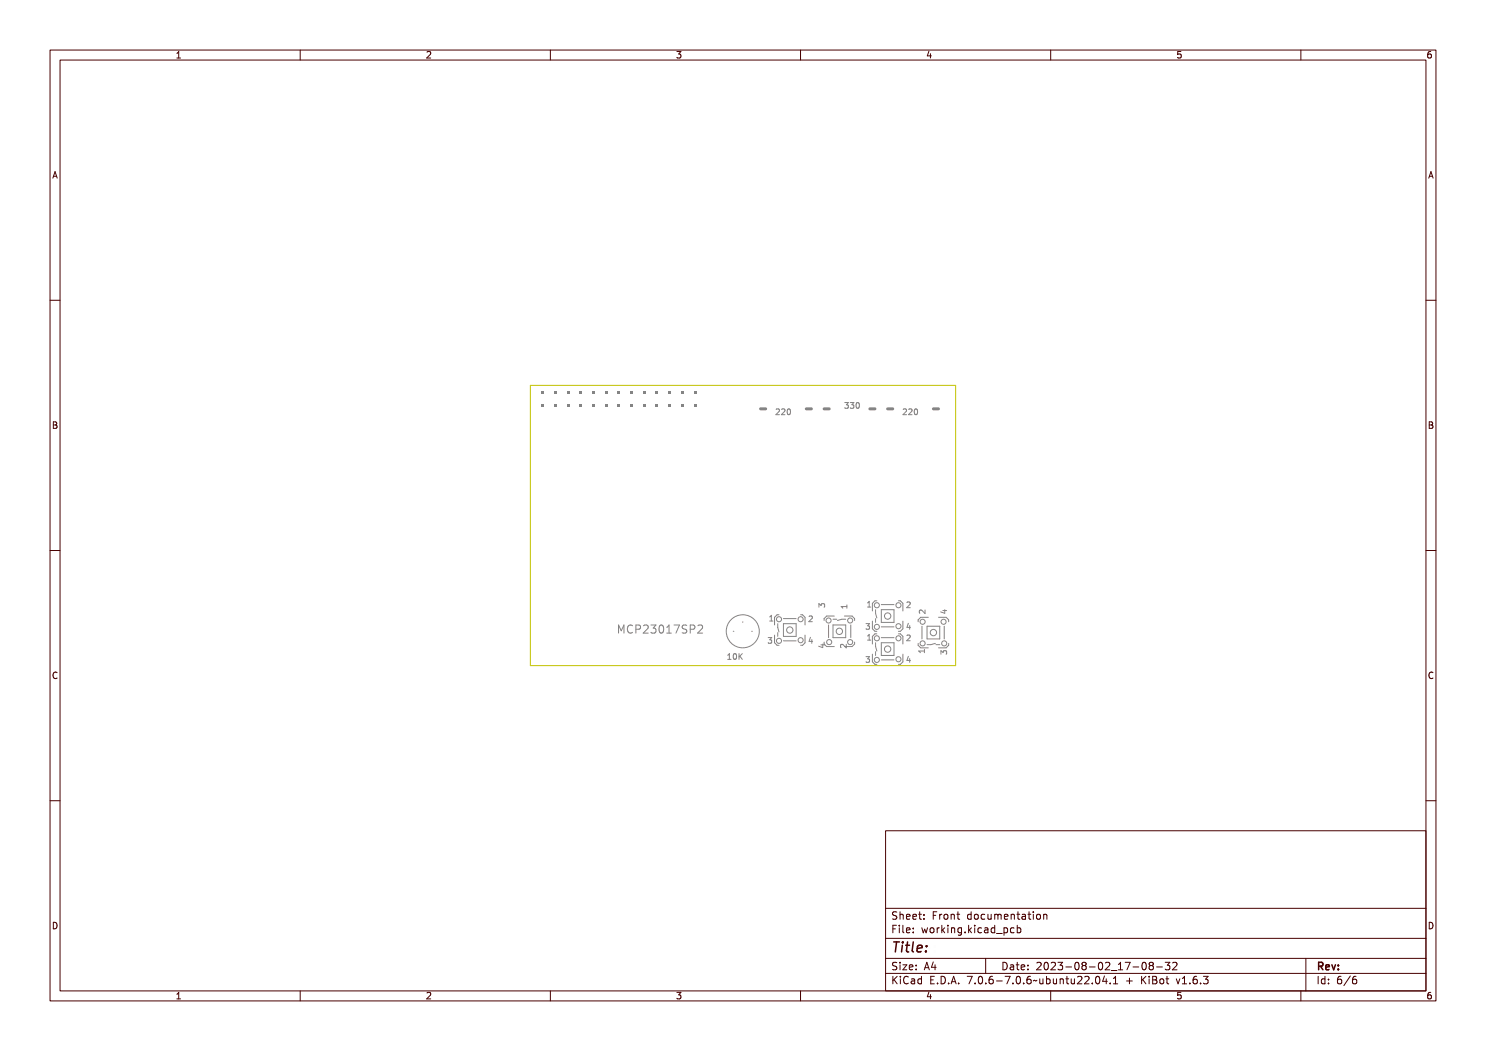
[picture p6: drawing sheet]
<svg xmlns="http://www.w3.org/2000/svg" width="297mm" height="210mm" viewBox="0 0 297 210" stroke-linecap="round" stroke-linejoin="round" font-family="sans-serif">
<g fill="none" stroke="#848484" stroke-width=".2">
<path d="M155 81.8a.41 .41 0 0 1 .6 .1 .41 .41 0 0 1-.2 .6l-.3 .3h.5v.1h-.7l.4-.5a.28 .28 0 0 0 .1-.5 .28 .28 0 0 0-.4 .1zM155.9 81.8a.41 .41 0 0 1 .6 .1 .41 .41 0 0 1-.2 .6l-.3 .3h.6v.1h-.7l.4-.5a.28 .28 0 0 0 0-.5 .28 .28 0 0 0-.4 .1zM156.9 81.9a.44 .44 0 0 1 .6 0 .44 .44 0 0 1 0 .6 .39 .39 0 0 1-.5 .4 .39 .39 0 0 1-.2-.6zM157.1 81.9a.46 .46 0 0 1 .3 .4 .46 .46 0 0 1-.3 .5l-.2-.5zM169.4 80.5a.34 .34 0 0 1 .5 0 .34 .34 0 0 1 0 .5 .35 .35 0 0 1 0 .6 .35 .35 0 0 1-.5-.1 .27 .27 0 0 0 .3 .1 .27 .27 0 0 0 .2-.3 .27 .27 0 0 0-.3-.2v-.1a.22 .22 0 0 0 .3-.1 .22 .22 0 0 0-.1-.3 .22 .22 0 0 0-.3 .1zM170.3 80.5a.34 .34 0 0 1 .6 0 .34 .34 0 0 1-.1 .5 .35 .35 0 0 1 .1 .6 .35 .35 0 0 1-.6-.1 .27 .27 0 0 0 .3 .1 .27 .27 0 0 0 .2-.3 .27 .27 0 0 0-.3-.2v-.1a.22 .22 0 0 0 .3-.1 .22 .22 0 0 0-.1-.3 .22 .22 0 0 0-.3 .1zM171.3 80.6a.44 .44 0 0 1 .6 .1 .44 .44 0 0 1 0 .6 .39 .39 0 0 1-.4 .4 .39 .39 0 0 1-.3-.6zM171.5 80.6a.46 .46 0 0 1 .3 .5 .46 .46 0 0 1-.3 .4l-.1-.4zM180.4 81.8a.41 .41 0 0 1 .6 .1 .41 .41 0 0 1-.2 .6l-.3 .3h.5v.1h-.7l.4-.5a.28 .28 0 0 0 .1-.5 .28 .28 0 0 0-.4 .1zM181.3 81.8a.41 .41 0 0 1 .6 .1 .41 .41 0 0 1-.2 .6l-.3 .3h.6v.1h-.7l.4-.5a.28 .28 0 0 0 0-.5 .28 .28 0 0 0-.4 .1zM182.3 81.9a.44 .44 0 0 1 .6 0 .44 .44 0 0 1 0 .6 .39 .39 0 0 1-.5 .4 .39 .39 0 0 1-.2-.6zM182.5 81.9a.46 .46 0 0 1 .3 .4 .46 .46 0 0 1-.3 .5l-.2-.5z"/>
<path d="M123.6 126.5v-1.6l.6 1.1 .5-1.1v1.6M125.9 124.9a.87 .87 0 0 0-.5 .8 .87 .87 0 0 0 .5 .8M126.6 125h.3l.3 .8 .3-.8h.3v1.6h-.2v-1.4l-.3 .8h-.2l-.3-.8v1.4h-.2zM128.2 125.2a.44 .44 0 0 1 .4-.2 .44 .44 0 0 1 .4 .3 .47 .47 0 0 0-.6-.1 .47 .47 0 0 0-.2 .6 .47 .47 0 0 0 .2 .6 .47 .47 0 0 0 .6-.1 .46 .46 0 0 1-.5 .3 .46 .46 0 0 1-.4-.4l-.1-.6zM129.4 125a.8 .8 0 0 1 .9 .3 .54 .54 0 0 1-.1 .6 .54 .54 0 0 1-.6 0v.7h-.2zM129.6 125.2h.2a.3 .3 0 0 1 .3 .3 .3 .3 0 0 1-.3 .3h-.2zM130.6 125.1a.57 .57 0 0 1 .9 .1 .57 .57 0 0 1-.3 .8l-.4 .4h.8v.2h-1l.4-.6a.46 .46 0 0 0 .3-.4 .46 .46 0 0 0-.3-.4l-.4 .1zM131.9 125a.5 .5 0 0 1 .7 0 .5 .5 0 0 1 .1 .7h-.1a.51 .51 0 0 1 .2 .8 .51 .51 0 0 1-.8 .1l-.1-.3a.38 .38 0 0 0 .6 .1 .38 .38 0 0 0 0-.6h-.3v-.2h.1a.28 .28 0 0 0 .3-.3 .28 .28 0 0 0-.4-.1h-.3zM133.4 125.1a.56 .56 0 0 1 .7 0 .56 .56 0 0 1 .1 .7 .57 .57 0 0 1-.5 .8 .57 .57 0 0 1-.5-.8zM133.6 125.2a.62 .62 0 0 1 .4 1l-.2 .2a.62 .62 0 0 1-.4-1zM134.6 125.1l.6-.1v1.4h.3v.2h-.9v-.2h.4v-1.2l-.4 .1zM135.8 125h1l-.6 1.6h-.2l.5-1.4h-.7z"/>
<path d="M137.2 125.1l.6-.1 .2 .1v.2a.34 .34 0 0 0-.5-.2 .34 .34 0 0 0-.1 .5 .54 .54 0 0 1 .7 .7 .54 .54 0 0 1-.9 .3l-.1-.3a.37 .37 0 0 0 .5 .2 .37 .37 0 0 0 .1-.6 .51 .51 0 0 1-.5-.2 .51 .51 0 0 1 0-.6zM138.5 125a.8 .8 0 0 1 .9 .3 .54 .54 0 0 1-.1 .6 .54 .54 0 0 1-.6 0v.7h-.2zM138.7 125.2h.2a.3 .3 0 0 1 .3 .3 .3 .3 0 0 1-.3 .3h-.2zM139.7 125.1a.57 .57 0 0 1 .9 .1 .57 .57 0 0 1-.3 .8l-.4 .4h.8v.2h-1l.3-.6a.46 .46 0 0 0 .4-.4 .46 .46 0 0 0-.3-.4l-.4 .1zM145.3 130.7h.4v1h.3v.1h-.6v-.1h.2v-.9l-.3 .1zM146.3 130.8a.44 .44 0 0 1 .6 0 .44 .44 0 0 1 0 .6 .39 .39 0 0 1-.5 .4 .39 .39 0 0 1-.2-.6zM146.5 130.8a.46 .46 0 0 1 .3 .4 .46 .46 0 0 1-.3 .5l-.2-.5zM147.1 130.7h.2v.5l.4-.5h.2l-.4 .4 .4 .7h-.2l-.3-.6-.1 .6h-.2zM163.7 121.3v-.7l.4 .4 .1-.3h.5l.1 .1-.1 .5M163.9 129h.7l.1-.1v.1h.3v.2h-.3v.4h-.1l-.7-.4zM163.9 120.9l.3-.1 .2 .2a.34 .34 0 0 1 .5-.1 .34 .34 0 0 1-.1 .6v-.1a.26 .26 0 0 0 .1-.3 .26 .26 0 0 0-.3-.1 .26 .26 0 0 0-.2 .3l-.1-.1a.22 .22 0 0 0-.3-.2 .22 .22 0 0 0 0 .4h-.1zM164 129.2h.6v.3z"/>
<path d="M164.1 128.9h.7M164.4 128.7v.7l-.8-.3M164.7 128.3v.4l.5 .5h1.5M165.6 124.9v2.5M166.5 123.7h.8M166.5 124.9h2.5v2.5h-2.5zM166.7 123.1h-1.5l-.5 .5v.4M168.2 129a.71 .71 0 0 1 1 .4v-.5h.1v.7l-.6-.4a.27 .27 0 0 0-.4 0 .27 .27 0 0 0 .1 .4l-.2-.2zM168.3 121.2h1v-.2h.1v.6h-.1v-.2h-.9l.1 .2h-.1zM168.8 123.1h1.5l.5 .5v.4M169 123.7h-.7l-.9 .3M169.1 128.7v.8l-.8-.8-.3 .3 .1 .4"/>
<path d="M169.3 120.9v.6M169.3 121.2h-1.2l.3 .3M170 124.9v2.5M170.8 128.3v.4l-.5 .5h-1.5"/>
<circle cx="157.1" cy="82.3" r=".1"/>
<circle cx="171.6" cy="81.1" r=".1"/>
<circle cx="182.5" cy="82.3" r=".1"/>
<circle cx="133.7" cy="125.8" r=".14"/>
<circle cx="146.5" cy="131.2" r=".1"/>
<circle cx="165.6" cy="124" r=".51"/>
<circle cx="165.7" cy="128.3" r=".51"/>
<circle cx="167.8" cy="126.1" r=".64"/>
<circle cx="169.9" cy="128.3" r=".51"/>
<circle cx="169.9" cy="124" r=".51"/>
</g>
<path d="M177.4 81.7h1M186.6 81.7h1" fill="none" stroke="#848484" stroke-width=".61"/>
<g fill="#848484">
<path d="M108.2 80.7h.5v.5h-.5z" fill-rule="evenodd"/>
<path d="M110.7 80.7h.5v.5h-.5z" fill-rule="evenodd"/>
<path d="M113.3 80.7h.5v.5h-.5z" fill-rule="evenodd"/>
<path d="M115.8 80.7h.5v.5h-.5z" fill-rule="evenodd"/>
<path d="M118.4 80.7h.5v.5h-.5z" fill-rule="evenodd"/>
<path d="M120.9 80.7h.5v.5h-.5z" fill-rule="evenodd"/>
<path d="M123.4 80.7h.5v.5h-.5z" fill-rule="evenodd"/>
<path d="M126 80.7h.5v.5h-.5z" fill-rule="evenodd"/>
<path d="M128.5 80.7h.5v.5h-.5z" fill-rule="evenodd"/>
<path d="M131.1 80.7h.5v.5h-.5z" fill-rule="evenodd"/>
<path d="M133.6 80.7h.5v.5h-.5z" fill-rule="evenodd"/>
<path d="M136.1 80.7h.5v.5h-.5z" fill-rule="evenodd"/>
<path d="M138.7 80.7h.5v.5h-.5z" fill-rule="evenodd"/>
<path d="M108.2 78.1h.5v.5h-.5z" fill-rule="evenodd"/>
<path d="M110.7 78.1h.5v.5h-.5z" fill-rule="evenodd"/>
<path d="M113.3 78.1h.5v.5h-.5z" fill-rule="evenodd"/>
<path d="M115.8 78.1h.5v.5h-.5z" fill-rule="evenodd"/>
<path d="M118.4 78.1h.5v.5h-.5z" fill-rule="evenodd"/>
<path d="M120.9 78.1h.5v.5h-.5z" fill-rule="evenodd"/>
<path d="M123.4 78.1h.5v.5h-.5z" fill-rule="evenodd"/>
<path d="M126 78.1h.5v.5h-.5z" fill-rule="evenodd"/>
<path d="M128.5 78.1h.5v.5h-.5z" fill-rule="evenodd"/>
<path d="M131.1 78.1h.5v.5h-.5z" fill-rule="evenodd"/>
<path d="M133.6 78.1h.5v.5h-.5z" fill-rule="evenodd"/>
<path d="M136.1 78.1h.5v.5h-.5z" fill-rule="evenodd"/>
<path d="M138.7 78.1h.5v.5h-.5z" fill-rule="evenodd"/>
</g>
<g fill="none" stroke="#848484" stroke-width=".2">
<path d="M146.6 126.1h.1M148.5 124.2v.2M150.2 126.1h.2M154.8 126.9v1.5l.5 .5h.4M155.4 124.6v.8l.3 .9M155.4 126.4v.8M155.7 122.8h-.4l-.5 .6v1.5M156.6 124.6h2.5v2.6h-2.5zM156.6 128.1h2.5M156.6 123.6h2.5M160 122.8h.4l.5 .6v1.5M160.9 126.9v1.5l-.5 .5h-.4"/>
<path d="M174.4 124.1v1.5l.5 .5h.4M174.4 130.7v1.5l.5 .5h.4M175 121.8v.8l.3 .9M175 123.6v.8M175 128.4v.8l.3 .9M175 130.2v.8M175.3 120h-.4l-.5 .6v1.5M175.3 126.7h-.4l-.5 .5v1.5M176.1 121.8h2.6v2.6h-2.6zM176.1 128.4h2.6v2.6h-2.6zM176.1 131.9h2.6M176.1 127.4h2.6"/>
<path d="M176.1 125.3h2.6M176.1 120.8h2.6M179.6 126.7h.4l.5 .5v1.5M179.6 120h.4l.5 .6v1.5M180.5 124.1v1.5l-.5 .5h-.4M180.5 130.7v1.5l-.5 .5h-.4M183.5 128.6v.3l.5 .5h1.5M184.3 125.1v2.6M185.3 125.1h2.5v2.6h-2.5zM185.5 123.4h-1.5l-.5 .5v.3M186.9 128.6l-.9 .2h-.7M187.1 128.8h.7"/>
<path d="M187.6 123.4h1.5l.5 .5v.3M188.7 125.1v2.6M189.6 128.6v.3l-.5 .5h-1.5"/>
<circle cx="148.5" cy="126.1" r="3.3"/>
<circle cx="155.7" cy="123.7" r=".51"/>
<circle cx="155.7" cy="128.1" r=".51"/>
<circle cx="157.9" cy="125.9" r=".64"/>
<circle cx="160" cy="123.7" r=".51"/>
<circle cx="160" cy="127.9" r=".51"/>
<circle cx="175.3" cy="125.3" r=".51"/>
<circle cx="175.3" cy="127.5" r=".51"/>
<circle cx="175.3" cy="131.9" r=".51"/>
<circle cx="175.3" cy="120.9" r=".51"/>
<circle cx="177.4" cy="123.1" r=".63"/>
<circle cx="177.4" cy="129.7" r=".63"/>
<circle cx="179.6" cy="131.7" r=".51"/>
<circle cx="179.6" cy="127.5" r=".51"/>
<circle cx="179.6" cy="125.1" r=".51"/>
<circle cx="179.6" cy="120.9" r=".51"/>
<circle cx="184.4" cy="128.6" r=".51"/>
<circle cx="184.4" cy="124.2" r=".51"/>
<circle cx="186.6" cy="126.4" r=".63"/>
<circle cx="188.6" cy="124.2" r=".51"/>
<circle cx="188.7" cy="128.6" r=".51"/>
</g>
<path d="M152 81.7h1M161.2 81.7h1M164.7 81.7h1M173.9 81.7h1" fill="none" stroke="#848484" stroke-width=".61"/>
<path d="M106 77h85v56h-85z" fill="none" stroke="#c2c200" stroke-width=".2"/>
<g fill="none" stroke="#480000" stroke-width=".2">
<path d="M10 10h277v190h-277zM12 12h273v186h-273zM60 10v2M110 10v2M160 10v2M210 10v2M260 10v2M10 60h2M285 60h2M10 110h2M285 110h2M10 160h2"/>
<path d="M285 160h2M177 166h108v32h-108zM60 198v2M110 198v2M160 198v2M177 181.5h108M177 187.5h108M177 191.5h108M177 194.5h108M178.1 195.2h.2v.6l.6-.6h.3l-.6 .6 .6 .8h-.2l-.5-.7-.2 .2v.5h-.2zM178.2 185h.9v.2h-.7v.4h.6v.2h-.6v.7h-.2zM178.3 182.4l.5-.1h.2v.2a.31 .31 0 0 0-.5-.1 .31 .31 0 0 0 0 .5 .5 .5 0 0 1 .6 .6 .5 .5 0 0 1-.8 .2l-.1-.2a.34 .34 0 0 0 .4 .1 .34 .34 0 0 0 .1-.5 .47 .47 0 0 1-.5-.2 .47 .47 0 0 1 .1-.5z"/>
<path d="M178.3 192.5l.5-.1h.2v.2a.31 .31 0 0 0-.5-.1 .31 .31 0 0 0 0 .5 .5 .5 0 0 1 .6 .6 .5 .5 0 0 1-.8 .2l-.1-.2a.34 .34 0 0 0 .4 .1 .34 .34 0 0 0 .1-.5 .47 .47 0 0 1-.5-.2 .47 .47 0 0 1 .1-.5zM179.4 182.2h.2v.6a.35 .35 0 0 1 .4-.1 .35 .35 0 0 1 .2 .4v.6h-.2v-.8h-.4v.8h-.2zM179.5 185.4h.4v.9h.4v.2h-.9v-.2h.3v-.8h-.2zM179.5 192.8h.4v.9h.4v.1h-.9v-.1h.3v-.8h-.2zM179.5 195.6h.4v.9h.4v.1h-.9v-.1h.3v-.8h-.2zM179.7 184.9h.2v.3h-.2zM179.7 192.3h.2v.3h-.2zM179.7 195.1h.2v.3h-.2zM180.6 184.9h.4v1.3l.4 .1v.2l-.5-.2v-1.2h-.3zM180.6 192.8h.8l-.6 .9h.6v.1h-.8l.6-.9h-.6zM180.7 182.8l.1-.1a.49 .49 0 0 1 .5 0 .49 .49 0 0 1 .2 .5h-.8a.42 .42 0 0 0 .3 .4 .42 .42 0 0 0 .4-.1 .47 .47 0 0 1-.4 .3 .47 .47 0 0 1-.4-.3zM180.7 195.4a.4 .4 0 0 1 .4-.3 .4 .4 0 0 1 .4 .3 .56 .56 0 0 0-.8 .4 .56 .56 0 0 0 .5 .7l.3-.1a.43 .43 0 0 1-.5 .3 .43 .43 0 0 1-.4-.4v-.6z"/>
<path d="M180.8 182.9l.4-.1 .1 .3h-.6zM181.8 195.6l.3-.1a.43 .43 0 0 1 .5 .5v.6h-.1v-.1a.38 .38 0 0 1-.5 .2 .38 .38 0 0 1-.2-.5 .38 .38 0 0 1 .4-.2h.3a.35 .35 0 0 0-.3-.4 .35 .35 0 0 0-.4 .2zM181.9 182.8l.1-.1a.49 .49 0 0 1 .5 0 .49 .49 0 0 1 .2 .5h-.8a.42 .42 0 0 0 .3 .4 .42 .42 0 0 0 .5-.1 .47 .47 0 0 1-.5 .3 .47 .47 0 0 1-.4-.3zM181.9 185.5l.1-.1a.49 .49 0 0 1 .5 0 .49 .49 0 0 1 .2 .5h-.8a.42 .42 0 0 0 .3 .4 .42 .42 0 0 0 .5-.1 .47 .47 0 0 1-.5 .3 .47 .47 0 0 1-.4-.3zM181.9 192.9l.1-.1a.49 .49 0 0 1 .5 0 .49 .49 0 0 1 .2 .5h-.8a.42 .42 0 0 0 .3 .4 .42 .42 0 0 0 .5-.1 .47 .47 0 0 1-.5 .3 .47 .47 0 0 1-.4-.3zM182 196.2l.5-.1a.31 .31 0 0 1-.2 .4 .31 .31 0 0 1-.4-.1zM182 182.9l.4-.1 .1 .3h-.6zM182 185.6l.4-.1 .1 .3h-.6zM182 193l.4-.1 .1 .3h-.6zM183 195.7l.4-.2 .2 .2v-.6h.2v1.5h-.2v-.1a.42 .42 0 0 1-.5 .1 .42 .42 0 0 1-.2-.5zM183.2 195.8l.1-.1a.4 .4 0 0 1 .3 .4 .4 .4 0 0 1-.3 .4l-.2-.2zM183.2 182.3h.2v.4h.4v.1h-.4v.7l.4 .1v.1h-.4l-.1-.1-.1-.8h-.3v-.1h.3z"/>
<path d="M183.3 185.4h.2v.3h-.2zM183.3 186.2h.2v.3h-.2zM183.3 192.8h.2v.3h-.2zM183.3 193.6h.2v.2h-.2zM184.5 182.7h.2v.3h-.2zM184.5 183.5h.2v.2h-.2zM185.2 185.4h.2l.2 .8 .1-.5h.2l.2 .5 .1-.8h.2l-.2 1.1h-.2l-.2-.7-.2 .7h-.1zM185.4 195.2h.9v.2h-.7v.4h.6v.2h-.6v.5h.7v.1h-.9zM185.7 192.4h.2l.5 1.4h-.2l-.1-.3h-.5l-.1 .3h-.2zM185.8 192.6l.2 .7h-.4zM186.6 182.3h.9v.2h-.7v.4h.6v.2h-.6v.6h-.2zM186.8 185.6l.1-.1a.39 .39 0 0 1 .4 .4 .39 .39 0 0 1-.4 .4l-.1-.2z"/>
<path d="M186.9 196.4h.2v.2h-.2zM187.1 192.4h.2v.9h.2v.2h-.2v.3h-.2v-.3h-.6zM187.1 192.6v.7h-.4zM187.8 195.2a.76 .76 0 0 1 .9 .7 .76 .76 0 0 1-.9 .7zM188 195.4a.57 .57 0 0 1 .5 .5 .57 .57 0 0 1-.5 .6zM188 182.7h.2v.2v-.1a.29 .29 0 0 1 .3-.2 .29 .29 0 0 1 .3 .3 .37 .37 0 0 0-.5-.1 .37 .37 0 0 0-.1 .4v.5h-.2zM188 185.4h.2v.2v-.1a.29 .29 0 0 1 .3-.2 .29 .29 0 0 1 .3 .3 .37 .37 0 0 0-.5-.1 .37 .37 0 0 0-.1 .4v.6h-.2zM189.1 184.9h.1v.9l.5-.4h.2l-.4 .4 .5 .7h-.2l-.4-.6-.2 .1v.5h-.1zM189.2 182.9l.1-.1a.39 .39 0 0 1 .4 .4 .39 .39 0 0 1-.4 .4l-.1-.2zM189.3 196.4h.3v.2h-.3zM190.2 182.7h.2v.1a.35 .35 0 0 1 .4-.1 .35 .35 0 0 1 .3 .4v.6h-.2l-.1-.8h-.3l-.1 .8h-.2zM190.3 185.4h.4v.9h.4v.2h-.9v-.2h.4v-.8h-.3z"/>
<path d="M190.5 195.2h.3l.4 1.4h-.2l-.1-.3h-.5l-.1 .3h-.2zM190.6 184.9h.1v.3h-.1zM190.6 195.4l.2 .7h-.4zM191.4 185.4h.2v.1a.35 .35 0 0 1 .4-.1 .35 .35 0 0 1 .3 .4v.7h-.2l-.1-.9h-.3l-.1 .9h-.2zM191.7 182.3h.1v.4h.4v.1h-.4v.7l.4 .1v.1h-.4l-.1-.1v-.8h-.3v-.1h.3zM191.7 196.4h.3v.2h-.3zM192.7 185.5l.3-.2 .3 .2v-.1h.2v1a.53 .53 0 0 1-.8 .4v-.2a.36 .36 0 0 0 .4 .1 .36 .36 0 0 0 .2-.4l-.1 .1a.53 .53 0 0 1-.7-.3 .53 .53 0 0 1 .2-.6zM192.8 185.6l.1-.1a.39 .39 0 0 1 .4 .4 .39 .39 0 0 1-.4 .4l-.1-.2zM193.8 195.2h.9l-.5 1.4h-.2l.5-1.2h-.7zM193.9 182.8l.3-.2 .3 .2v-.6h.2v1.5h-.2v-.1a.42 .42 0 0 1-.6 .1 .42 .42 0 0 1-.1-.5zM194.1 182.8a.4 .4 0 0 1 .4 .4 .4 .4 0 0 1-.4 .4l-.2-.4zM194.1 186.2h.3v.3h-.3z"/>
<path d="M195.1 184.9h.2v.9l.4-.4h.3l-.5 .4 .5 .7h-.2l-.4-.6-.1 .1v.5h-.2zM195.2 182.9l.1-.1a.39 .39 0 0 1 .4 .4 .39 .39 0 0 1-.4 .4l-.1-.2zM195.3 196.4h.3v.2h-.3zM196.3 185.4h.5v.9h.3v.2h-.9v-.2h.4v-.8h-.3zM196.3 195.4a.57 .57 0 0 1 .7 0 .57 .57 0 0 1 .1 .8 .5 .5 0 0 1-.6 .5 .5 .5 0 0 1-.3-.8zM196.4 182.8a.39 .39 0 0 1 .4-.2 .39 .39 0 0 1 .3 .3 .4 .4 0 0 0-.6 0 .4 .4 0 0 0 0 .6 .4 .4 0 0 0 .6 0 .45 .45 0 0 1-.6 .3 .45 .45 0 0 1-.3-.6zM196.5 195.4a.61 .61 0 0 1 .4 1l-.1 .1a.61 .61 0 0 1-.4-1zM196.6 184.9h.2v.3h-.2zM197 191.5v3M197.4 182.7h.2v.8l.2 .1 .3-.2v-.7h.2v1h-.2v-.1a.35 .35 0 0 1-.4 .2 .35 .35 0 0 1-.3-.5zM197.6 185.5a.39 .39 0 0 1 .4-.2 .39 .39 0 0 1 .3 .3 .4 .4 0 0 0-.6 0 .4 .4 0 0 0 0 .6 .4 .4 0 0 0 .6 0 .45 .45 0 0 1-.6 .3 .45 .45 0 0 1-.3-.6zM197.7 196.4h.3v.2h-.3z"/>
<path d="M198.6 182.7l.5 .1 .3-.1 .2 1h-.2l-.1-.9-.2 .1v.8h-.1l-.2-.9-.1 .9h-.1zM198.7 185.4l.2-.1a.43 .43 0 0 1 .6 .5v.7h-.2v-.2a.38 .38 0 0 1-.5 .2 .38 .38 0 0 1-.2-.5 .38 .38 0 0 1 .5-.2h.2a.35 .35 0 0 0-.3-.4 .35 .35 0 0 0-.3 .2zM198.7 195.4a.38 .38 0 0 1 .4-.3 .38 .38 0 0 1 .3 .3 .43 .43 0 0 0-.5 0 .43 .43 0 0 0-.1 .5 .46 .46 0 0 1 .7 .1 .46 .46 0 0 1-.2 .6 .46 .46 0 0 1-.7-.2zM198.8 186l.5-.1a.31 .31 0 0 1-.1 .4 .31 .31 0 0 1-.4-.1zM199.9 185.5l.3-.2 .3 .2v-.6h.2v1.6h-.2v-.2a.42 .42 0 0 1-.5 .1 .42 .42 0 0 1-.2-.5zM199.9 182.8l.2-.1a.49 .49 0 0 1 .5 0 .49 .49 0 0 1 .1 .5h-.7a.42 .42 0 0 0 .2 .4 .42 .42 0 0 0 .5-.1 .47 .47 0 0 1-.4 .3 .47 .47 0 0 1-.5-.3zM200 196h.5v.2h-.5zM200 185.6l.1-.1a.39 .39 0 0 1 .4 .4 .39 .39 0 0 1-.4 .4l-.1-.2zM200.1 182.9l.3-.1 .2 .3h-.6zM200.1 192.4a.76 .76 0 0 1 1 .7 .76 .76 0 0 1-1 .7zM200.3 192.6a.57 .57 0 0 1 .6 .5 .57 .57 0 0 1-.6 .6zM200.9 186.8l1.2 .1z"/>
<path d="M201 195.2h.9l-.5 1.4h-.2l.5-1.2h-.7zM201.1 182.7h.1v.1a.35 .35 0 0 1 .5-.1 .35 .35 0 0 1 .2 .4v.6h-.2v-.8h-.4l-.1 .8h-.1zM201.4 192.8l.3-.1a.43 .43 0 0 1 .5 .5v.6h-.1v-.1a.38 .38 0 0 1-.5 .2 .38 .38 0 0 1-.2-.5 .38 .38 0 0 1 .4-.2h.3a.35 .35 0 0 0-.3-.4 .35 .35 0 0 0-.4 .2zM201.6 193.4l.5-.1a.31 .31 0 0 1-.2 .4 .31 .31 0 0 1-.4-.1zM202.2 185.4h.2v.1a.53 .53 0 0 1 .8 .3 .53 .53 0 0 1-.6 .7l-.2-.2v.6h-.2zM202.5 182.3h.2v.4h.4v.1h-.4v.7l.4 .1v.1h-.4l-.2-.1v-.8h-.3v-.1h.3zM202.5 185.6l.1-.1a.4 .4 0 0 1 .4 .4 .4 .4 0 0 1-.4 .4l-.2-.2zM202.5 196.4h.3v.2h-.3zM202.8 192.4h.2v.4h.4v.1h-.4v.7l.4 .1v.1h-.4l-.2-.1v-.8h-.3v-.1h.3zM203.5 182.7l.3-.1a.43 .43 0 0 1 .5 .5v.6h-.2v-.1a.38 .38 0 0 1-.5 .2 .38 .38 0 0 1-.2-.5 .38 .38 0 0 1 .5-.2h.2a.35 .35 0 0 0-.2-.4 .35 .35 0 0 0-.4 .2zM203.5 195.4a.57 .57 0 0 1 .8 0 .57 .57 0 0 1 0 .8 .5 .5 0 0 1-.6 .5 .5 .5 0 0 1-.3-.8zM203.6 185.5a.39 .39 0 0 1 .4-.2 .39 .39 0 0 1 .3 .3 .4 .4 0 0 0-.5 0 .4 .4 0 0 0 0 .6 .4 .4 0 0 0 .5 0 .45 .45 0 0 1-.6 .3 .45 .45 0 0 1-.2-.6z"/>
<path d="M203.7 183.3l.4-.1a.31 .31 0 0 1-.1 .4 .31 .31 0 0 1-.4-.1zM203.7 195.4a.61 .61 0 0 1 .4 1l-.1 .1a.61 .61 0 0 1-.3-1zM203.9 192.9l.1-.1a.49 .49 0 0 1 .5 0 .49 .49 0 0 1 .2 .5h-.8a.42 .42 0 0 0 .3 .4 .42 .42 0 0 0 .5-.1 .47 .47 0 0 1-.5 .3 .47 .47 0 0 1-.4-.3zM204 193l.4-.1 .1 .3h-.6zM204.7 184.9h.1v.6a.53 .53 0 0 1 .8 .3 .53 .53 0 0 1-.6 .7l-.2-.2v.2h-.1zM204.9 182.3h.2v.4h.4v.1h-.4v.7l.4 .1v.1h-.4l-.2-.1v-.8h-.3v-.1h.3zM204.9 185.6l.1-.1a.39 .39 0 0 1 .4 .4 .39 .39 0 0 1-.4 .4l-.1-.2zM204.9 196.4h.3v.2h-.3zM205.3 192.8h.2v.3h-.2zM205.3 193.6h.2v.2h-.2zM205.9 182.7h.5v.9h.3v.1h-.9v-.1h.4v-.8h-.3zM205.9 195.4a.38 .38 0 0 1 .4-.3 .38 .38 0 0 1 .3 .3 .43 .43 0 0 0-.5 0 .43 .43 0 0 0-.1 .5 .46 .46 0 0 1 .7 .1 .46 .46 0 0 1-.2 .6 .46 .46 0 0 1-.6-.2z"/>
<path d="M206.2 182.2h.2v.3h-.2zM207 196l1-.1a.49 .49 0 0 1-.8 .1l-.2 .2zM207.3 182.9l.1-.1a.39 .39 0 0 1 .4 .4 .39 .39 0 0 1-.4 .4l-.2-.2zM207.4 192.5a.53 .53 0 0 1 .8 .1 .53 .53 0 0 1-.3 .7l-.3 .4h.7v.1h-.9l.3-.5a.4 .4 0 0 0 .3-.4 .4 .4 0 0 0-.3-.4l-.3 .2zM208.3 182.7h.1v.1a.35 .35 0 0 1 .5-.1 .35 .35 0 0 1 .2 .4v.6h-.2v-.8h-.4l-.1 .8h-.1zM208.3 195.6h.1l.1 .8 .2 .1 .2-.2v-.7h.2v1h-.2v-.1a.35 .35 0 0 1-.4 .2 .35 .35 0 0 1-.2-.5zM208.7 192.6a.57 .57 0 0 1 .7 0 .57 .57 0 0 1 .1 .8 .5 .5 0 0 1-.6 .5 .5 .5 0 0 1-.3-.8zM208.9 192.6a.61 .61 0 0 1 .3 1l-.1 .1a.61 .61 0 0 1-.3-1zM209.5 195.1h.2v.6a.53 .53 0 0 1 .7 .3 .53 .53 0 0 1-.6 .7l-.1-.2v.1h-.2zM209.7 195.8l.1-.1a.4 .4 0 0 1 .4 .4 .4 .4 0 0 1-.4 .4l-.1-.2zM209.8 192.5a.53 .53 0 0 1 .8 .1 .53 .53 0 0 1-.3 .7l-.3 .4h.7v.1h-.9l.3-.5a.4 .4 0 0 0 .3-.4 .4 .4 0 0 0-.3-.4l-.3 .2zM210 198v2"/>
<path d="M210.7 195.6h.2v.8l.2 .1 .2-.2v-.7h.2v1h-.2v-.1a.35 .35 0 0 1-.4 .2 .35 .35 0 0 1-.2-.5zM211 192.4a.46 .46 0 0 1 .6 0 .46 .46 0 0 1 .1 .6l-.1 .1a.47 .47 0 0 1 .2 .7 .47 .47 0 0 1-.7 0l-.1-.2a.35 .35 0 0 0 .5 .1 .35 .35 0 0 0 0-.5h-.3v-.2a.29 .29 0 0 0 .4-.1 .29 .29 0 0 0-.1-.4 .29 .29 0 0 0-.4 .1h-.1zM211.9 195.6h.2v.1a.35 .35 0 0 1 .4-.1 .35 .35 0 0 1 .2 .4v.6h-.2v-.8h-.4v.8h-.2zM212.4 193.2h.5v.2h-.5zM213.3 195.2h.2v.4h.4v.1h-.4v.7l.4 .1v.1h-.4l-.2-.1v-.8h-.3v-.1h.3zM213.5 192.6a.57 .57 0 0 1 .7 0 .57 .57 0 0 1 .1 .8 .5 .5 0 0 1-.6 .5 .5 .5 0 0 1-.3-.8zM213.7 192.6a.61 .61 0 0 1 .3 1v.1a.61 .61 0 0 1-.4-1zM214.3 195.6h.2v.8l.2 .1 .2-.2v-.7h.2v1h-.2v-.1a.35 .35 0 0 1-.4 .2 .35 .35 0 0 1-.2-.5zM214.7 192.5a.41 .41 0 0 1 .7-.1 .41 .41 0 0 1-.2 .7 .42 .42 0 0 1 .2 .6 .42 .42 0 0 1-.7 0 .42 .42 0 0 1 .2-.6l-.3-.2zM215.5 195.3a.53 .53 0 0 1 .8 .1 .53 .53 0 0 1-.3 .7l-.3 .4h.6v.1h-.9l.4-.5a.4 .4 0 0 0 .3-.4 .4 .4 0 0 0-.3-.4l-.3 .2zM216 193.2h.5v.2h-.5zM216.7 195.3a.53 .53 0 0 1 .8 .1 .53 .53 0 0 1-.3 .7l-.3 .4h.6v.1h-.9l.4-.5a.4 .4 0 0 0 .3-.4 .4 .4 0 0 0-.3-.4l-.3 .2z"/>
<path d="M217.1 192.6a.57 .57 0 0 1 .7 0 .57 .57 0 0 1 .1 .8 .5 .5 0 0 1-.6 .5 .5 .5 0 0 1-.3-.8zM217.3 192.6a.61 .61 0 0 1 .3 1v.1a.61 .61 0 0 1-.4-1zM218.2 196.4h.2v.2h-.2zM218.2 192.5a.53 .53 0 0 1 .8 .1 .53 .53 0 0 1-.3 .7l-.3 .4h.7v.1h-.9l.3-.5a.4 .4 0 0 0 .4-.4 .4 .4 0 0 0-.4-.4l-.3 .2zM219.2 195.4a.57 .57 0 0 1 .7 0 .57 .57 0 0 1 .1 .8 .5 .5 0 0 1-.7 .5 .5 .5 0 0 1-.3-.8zM219.2 194.2l1.3 .1zM219.4 195.4a.61 .61 0 0 1 .3 1l-.1 .1a.61 .61 0 0 1-.3-1zM220.7 192.5l.5-.1v1.3h.3v.1h-.8v-.1h.3v-1.1h-.3zM220.8 195.2h.2v.9h.2v.2h-.2v.3h-.2v-.3h-.6zM220.8 195.4v.7h-.4zM221.8 196.4h.2v.2h-.2zM221.8 192.4h.9l-.5 1.4h-.2l.5-1.2h-.7z"/>
<path d="M222.8 195.3l.5-.1v1.3h.3v.1h-.8v-.1h.3v-1.1h-.3zM223.2 193.2h.5v.2h-.5zM224.3 192.6a.57 .57 0 0 1 .8 0 .57 .57 0 0 1 0 .8 .5 .5 0 0 1-.6 .5 .5 .5 0 0 1-.3-.8zM224.5 192.6a.61 .61 0 0 1 .4 1l-.1 .1a.61 .61 0 0 1-.3-1zM225.4 195.5h.2v.4h.4v.2h-.4v.4h-.2v-.4h-.4v-.2h.4zM225.5 192.5a.41 .41 0 0 1 .7-.1 .41 .41 0 0 1-.2 .7 .42 .42 0 0 1 .2 .6 .42 .42 0 0 1-.7 0 .42 .42 0 0 1 .2-.6l-.3-.2zM226.8 193.2h.5v.2h-.5zM227.5 195.2h.2v.6l.6-.6h.2l-.6 .6 .6 .8h-.2l-.5-.7-.1 .2v.5h-.2zM227.8 192.4a.46 .46 0 0 1 .7 0 .46 .46 0 0 1 0 .6l-.1 .1a.47 .47 0 0 1 .2 .7 .47 .47 0 0 1-.7 0l-.1-.2a.35 .35 0 0 0 .5 .1 .35 .35 0 0 0 0-.5h-.2v-.2a.29 .29 0 0 0 .4-.1 .29 .29 0 0 0-.2-.4 .29 .29 0 0 0-.4 .1h-.1zM228.8 195.6h.4v.9h.4v.1h-.9v-.1h.4v-.8h-.3zM229 192.5a.53 .53 0 0 1 .8 .1 .53 .53 0 0 1-.2 .7l-.4 .4h.7v.1h-.9l.3-.5a.4 .4 0 0 0 .4-.4 .4 .4 0 0 0-.4-.4l-.3 .2zM229.1 195.1h.1v.3h-.1z"/>
<path d="M229.9 195.2h.4a.35 .35 0 0 1 .5 .2 .35 .35 0 0 1-.3 .5 .41 .41 0 0 1 .3 .5 .41 .41 0 0 1-.5 .2h-.4zM230.1 196h.2a.27 .27 0 0 1 .3 .2 .27 .27 0 0 1-.3 .3h-.2zM230.1 195.4h.2a.23 .23 0 0 1 .3 .2 .23 .23 0 0 1-.3 .2h-.2zM231.2 193.2h1.1M231.3 195.8l.1-.1a.39 .39 0 0 1 .4 .4 .39 .39 0 0 1-.4 .4l-.1-.2zM232.6 195.2h.1v.4h.4v.1h-.4l.1 .7 .3 .1v.1h-.3l-.2-.1v-.8h-.3v-.1h.3zM232.9 192.3h.9l-.5 .6 .4 .1v.6l-.2 .2-.6-.2M234.4 192.4l.6-.1 .2 .4-.9 1.1h.9M234.6 195.6h.2l.3 .9 .4-.9h.2l-.4 1h-.3zM236 195.3l.5-.1v1.3h.3v.1h-.8v-.1h.3v-1.1h-.3zM237.4 196.4h.3v.2h-.3zM238.4 195.4a.38 .38 0 0 1 .4-.3 .38 .38 0 0 1 .3 .3 .43 .43 0 0 0-.5 0 .43 .43 0 0 0-.1 .5 .46 .46 0 0 1 .7 .1 .46 .46 0 0 1-.2 .6 .46 .46 0 0 1-.7-.2z"/>
<path d="M239.8 196.4h.3v.2h-.3zM240.7 195.2a.46 .46 0 0 1 .6 0 .46 .46 0 0 1 .1 .6l-.1 .1a.47 .47 0 0 1 .2 .7 .47 .47 0 0 1-.7 0l-.1-.2a.35 .35 0 0 0 .5 .1 .35 .35 0 0 0 0-.5l-.3-.1v-.1a.29 .29 0 0 0 .4-.1 .29 .29 0 0 0-.1-.4 .29 .29 0 0 0-.4 .1h-.1zM260 198v2M261 191.5v6.5M263.2 195.2h.8v.2h-.3v1.1h.3v.1h-.8v-.1h.3v-1.1h-.3zM264.4 195.7l.3-.2 .3 .2v-.6h.2v1.5h-.2v-.1a.42 .42 0 0 1-.5 .1 .42 .42 0 0 1-.2-.5zM264.6 195.8l.1-.1a.4 .4 0 0 1 .3 .4 .4 .4 0 0 1-.3 .4l-.2-.2zM265.9 195.6h.2v.3h-.2zM265.9 196.4h.2v.2h-.2zM268.1 195.4a.38 .38 0 0 1 .3-.3 .38 .38 0 0 1 .4 .3 .43 .43 0 0 0-.5 0 .43 .43 0 0 0-.2 .5 .46 .46 0 0 1 .7 .1 .46 .46 0 0 1-.2 .6 .46 .46 0 0 1-.6-.2zM269.9 195.2h.2l-.8 1.6h-.2zM270.5 195.4a.38 .38 0 0 1 .4-.3 .38 .38 0 0 1 .3 .3 .43 .43 0 0 0-.5 0 .43 .43 0 0 0-.2 .5 .46 .46 0 0 1 .7 .1 .46 .46 0 0 1-.2 .6 .46 .46 0 0 1-.6-.2z"/>
<circle cx="187" cy="185.9" r=".53"/>
<circle cx="189.4" cy="183.2" r=".53"/>
<circle cx="195.4" cy="183.2" r=".53"/>
<circle cx="196.7" cy="195.9" r=".13"/>
<circle cx="199.1" cy="196.2" r=".32"/>
<circle cx="203.9" cy="195.9" r=".13"/>
<circle cx="206.3" cy="196.2" r=".32"/>
<circle cx="207.4" cy="183.2" r=".53"/>
<circle cx="209" cy="193.1" r=".13"/>
<circle cx="213.8" cy="193.1" r=".13"/>
<circle cx="215" cy="193.4" r=".29"/>
<circle cx="215" cy="192.8" r=".25"/>
<circle cx="217.4" cy="193.1" r=".13"/>
<circle cx="219.5" cy="195.9" r=".13"/>
<circle cx="224.7" cy="193.1" r=".13"/>
<circle cx="225.9" cy="193.4" r=".29"/>
<circle cx="225.9" cy="192.8" r=".25"/>
<circle cx="231.5" cy="196.1" r=".53"/>
<circle cx="238.8" cy="196.2" r=".32"/>
<circle cx="268.5" cy="196.2" r=".32"/>
<circle cx="270.9" cy="196.2" r=".32"/>
</g>
<g fill="none" stroke="#480000" stroke-width=".3">
<path d="M178.1 188.4h1.4v.2h-.6v1.7h-.2v-1.7h-.6zM179.9 188.8h.7v1.3h.4v.2h-1.2v-.2h.5v-1.1h-.4zM180.3 188.3h.3v.3h-.3zM181.8 188.4h.2v.4h.6v.2h-.6v1l.6 .1v.2a.55 .55 0 0 1-.8-.5v-.8h-.4v-.2h.4zM183 188.3h.6l.1 1.6 .1 .2h.4v.2a.54 .54 0 0 1-.8-.5v-1.4h-.4zM184.8 189a.65 .65 0 0 1 .8-.1 .65 .65 0 0 1 .3 .7h-1.1a.56 .56 0 0 0 .4 .5 .56 .56 0 0 0 .6-.1v.2a.81 .81 0 0 1-1.1-.1 .81 .81 0 0 1 .1-1.1zM185 189.1l.4-.1 .2 .4h-.8zM186.7 188.9h.3v.4h-.3zM186.7 189.9h.3v.4h-.3zM263.1 192.4a.73 .73 0 0 1 .9 .2v.3l-.3 .3 .5 .6h-.2l-.3-.4-.2-.2h-.2v.6h-.2zM263.3 192.6h.2a.26 .26 0 0 1 .3 .2 .26 .26 0 0 1-.2 .3h-.3zM264.5 192.9l.1-.1a.49 .49 0 0 1 .5 0 .49 .49 0 0 1 .2 .5h-.8a.42 .42 0 0 0 .3 .4 .42 .42 0 0 0 .4-.1 .47 .47 0 0 1-.4 .3 .47 .47 0 0 1-.4-.3z"/>
<path d="M264.6 193l.3-.1 .2 .3h-.6zM265.5 192.8h.2l.3 .9 .3-.9h.2l-.4 1h-.2zM267.1 192.8h.2v.3h-.2zM267.1 193.6h.2v.2h-.2z"/>
</g>
<text font-size="2.7" fill="#480000" x="178" y="190.3">Title:</text>
<text font-size="2.2" fill="#848484" x="126.6" y="126.6">MCP23017SP2</text>
<g font-size="2" fill="#480000">
<text x="178" y="183.7">Sheet: Front documentation</text>
<text x="178" y="186.5">File: working.kicad_pcb</text>
<text x="178" y="193.9">Size: A4</text>
<text x="178" y="196.6">KiCad E.D.A. 7.0.6-7.0.6~ubuntu22.04.1 + KiBot v1.6.3</text>
<text x="200" y="193.9">Date: 2023-08-02_17-08-32</text>
<text x="263" y="196.6">Id: 6/6</text>
<text x="263" y="193.9">Rev:</text>
</g>
<g font-size="1.7" fill="#480000">
<text x="35" y="11.7">1</text>
<text x="85" y="11.7">2</text>
<text x="135" y="11.7">3</text>
<text x="185" y="11.7">4</text>
<text x="235" y="11.7">5</text>
<text x="285" y="11.7">6</text>
<text x="10.5" y="35.7">A</text>
<text x="285.5" y="35.7">A</text>
<text x="10.5" y="85.6">B</text>
<text x="285.5" y="85.6">B</text>
<text x="10.5" y="135.7">C</text>
<text x="285.5" y="135.7">C</text>
<text x="10.5" y="185.6">D</text>
<text x="285.5" y="185.6">D</text>
<text x="35" y="199.7">1</text>
<text x="85" y="199.7">2</text>
<text x="135" y="199.7">3</text>
<text x="185" y="199.7">4</text>
<text x="235" y="199.7">5</text>
<text x="285" y="199.7">6</text>
</g>
<g font-size="1.5" fill="#848484">
<text x="154.8" y="82.9">220</text>
<text x="169.3" y="81.6">330</text>
<text x="180.2" y="82.9">220</text>
<text x="153.5" y="124.2">1</text>
<text x="161.4" y="124.4">2</text>
<text x="172.8" y="125.9">3</text>
<text x="173.1" y="121.4">1</text>
<text x="181" y="121.6">2</text>
<text x="181" y="125.9">4</text>
<text x="185" y="122.8" transform="rotate(-90 185 122.8)">2</text>
<text x="189.4" y="122.8" transform="rotate(-90 189.4 122.8)">4</text>
<text x="145.2" y="131.8">10K</text>
<text x="153.3" y="128.7">3</text>
<text x="161.4" y="128.7">4</text>
<text x="173.1" y="128.1">1</text>
<text x="181" y="128.2">2</text>
<text x="184.9" y="130.7" transform="rotate(-90 184.9 130.7)">1</text>
<text x="189.4" y="131" transform="rotate(-90 189.4 131)">3</text>
<text x="172.8" y="132.5">3</text>
<text x="181" y="132.5">4</text>
</g>
</svg>
